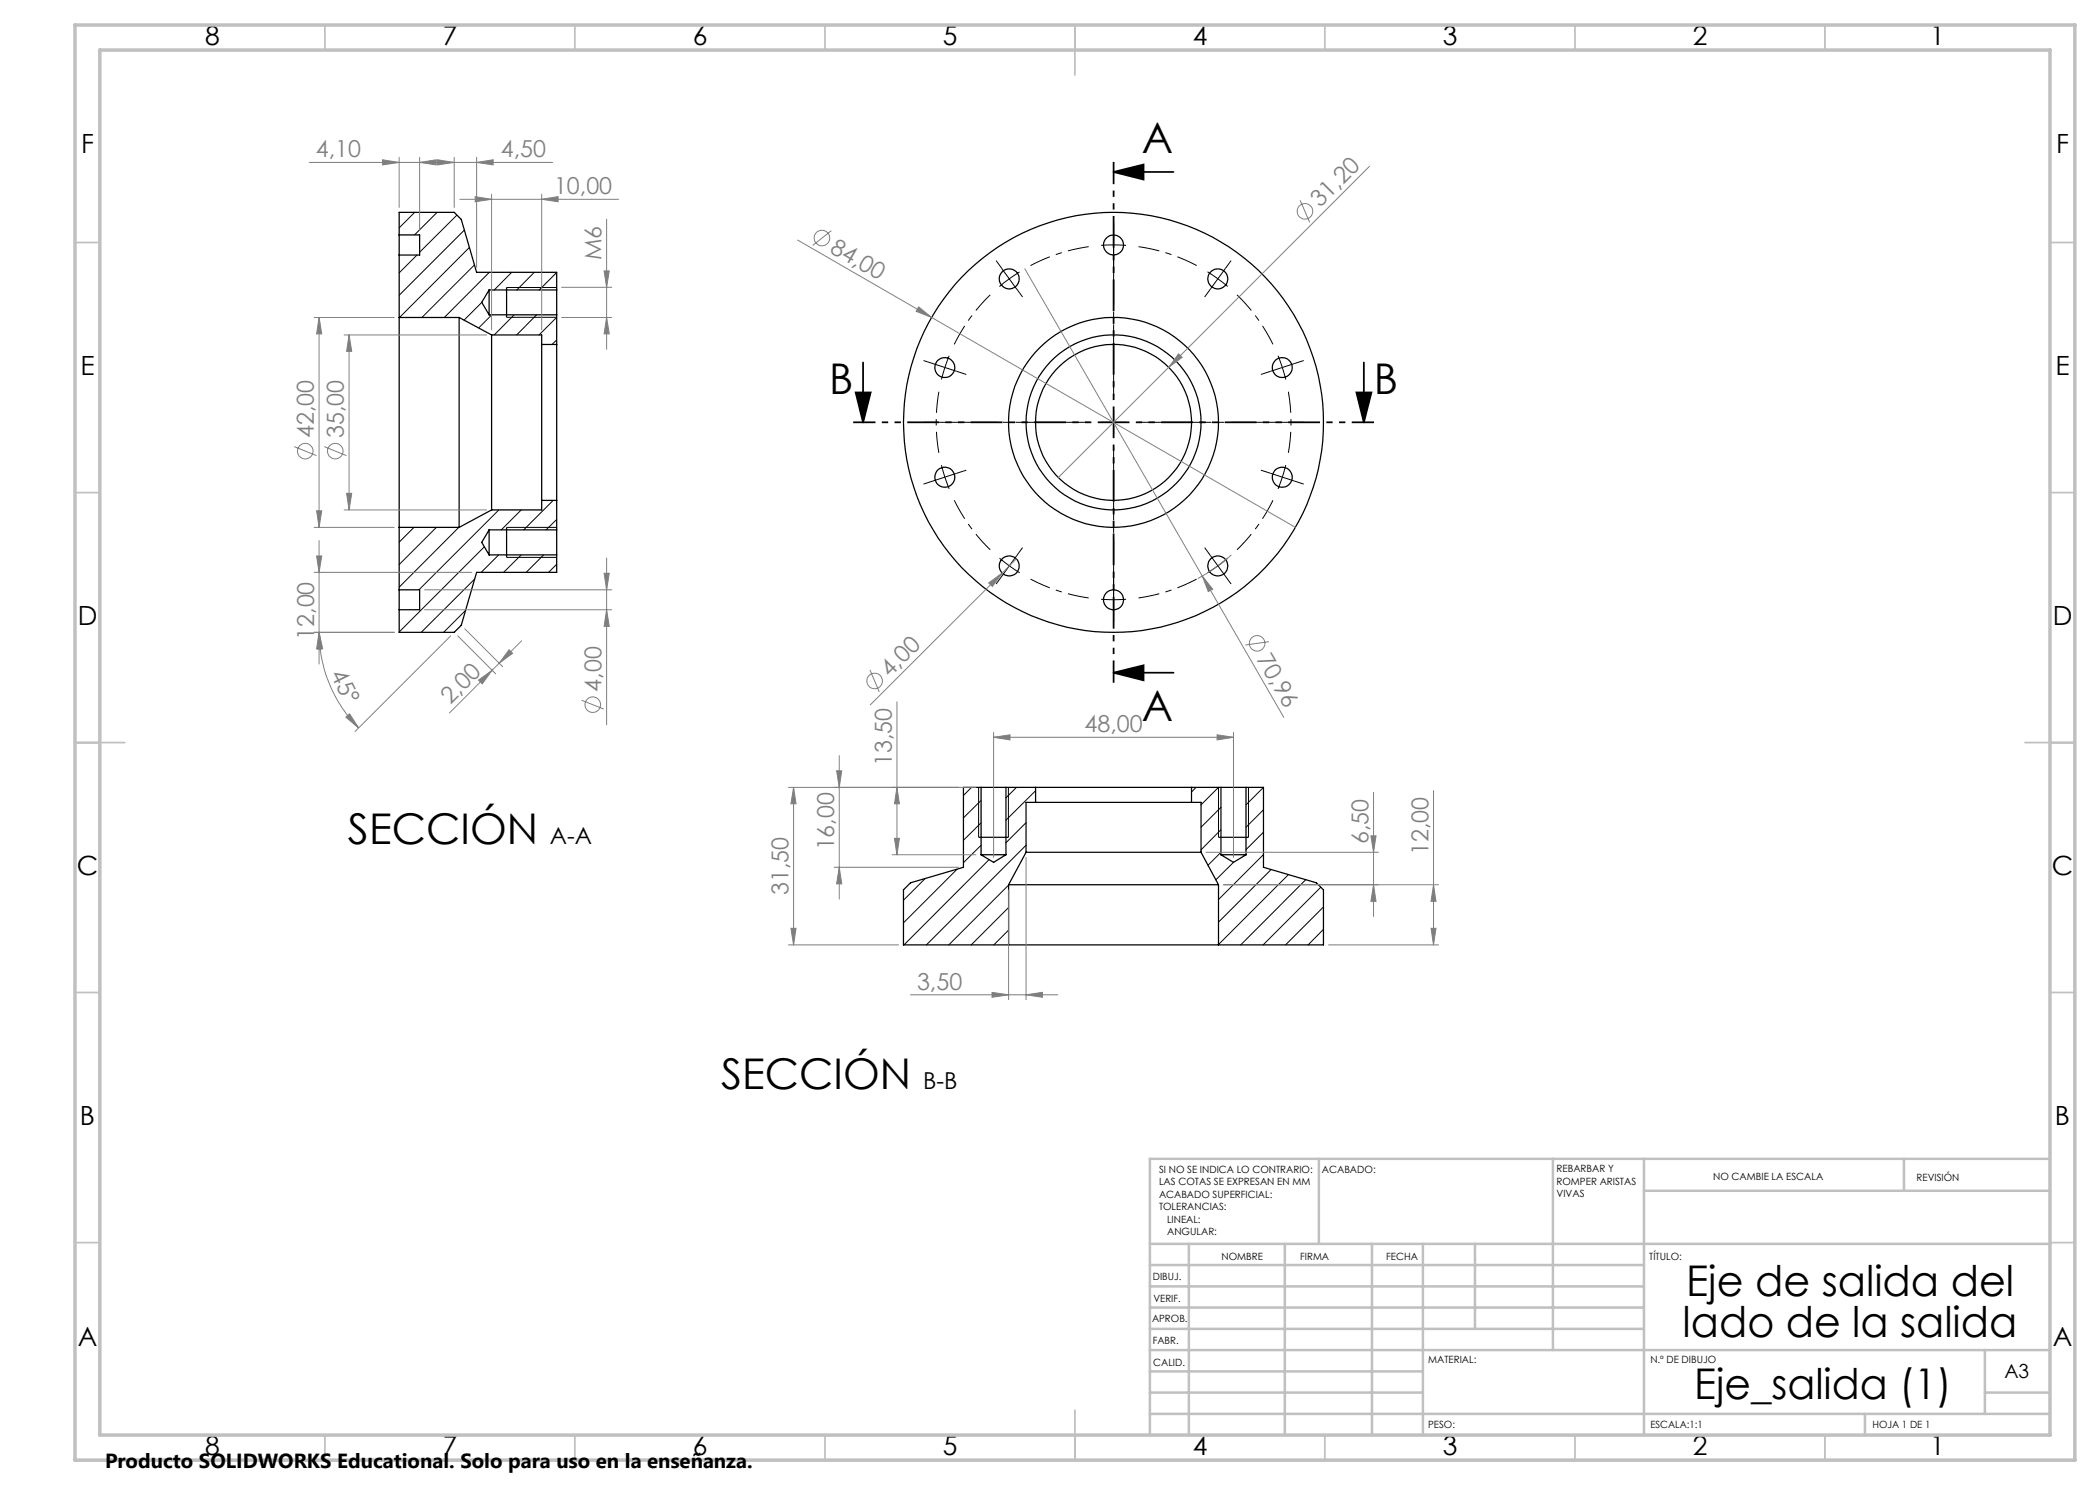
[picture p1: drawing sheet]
<svg xmlns="http://www.w3.org/2000/svg" width="420mm" height="297mm" viewBox="0 0 420 297" stroke-linecap="round" stroke-linejoin="round" font-family="sans-serif">
<g fill="none" stroke="#000" stroke-width=".25">
<path d="M79.8 47v4M79.8 47v-4.5h11l1.5 1.4 3 10.6h16v3.5M79.8 51v12.5M79.8 47h4.1v4h-4.1M97.8 58v5M97.8 58h13.5M97.8 58l-1.5 2.5 1.5 2.5M101.3 57.5v6M111.3 58v5M79.8 63.5v42M79.8 63.5h12M91.8 63.5v42"/>
<path d="M91.8 63.5l6.5 3.5M97.8 63h13.5M98.3 67v35M98.3 67h10v1.9M108.3 68.9v31.2M108.3 68.9h3M111.3 68.9v31.2M111.3 63v5.9M79.8 118v4M79.8 105.5v12.5M79.8 118h4.1v4h-4.1M79.8 105.5h12"/>
<path d="M97.8 106v5M97.8 106h13.5M97.8 106l-1.5 2.5 1.5 2.5M97.8 111h13.5M98.3 102l-6.5 3.5M101.3 105.5v6M108.3 100.1v1.9h-10M108.3 100.1h3M111.3 106v5M111.3 111v3.5h-16l-3 10.6-1.5 1.4h-11v-4.5M111.3 100.1v5.9M196.2 157.5h5"/>
<path d="M196.2 157.5h-3.5v16l-10.6 3.1-1.4 1.4v11h21M196.2 157.5v13.5M201.2 157.5h5.9M201.2 157.5v13.5M207.1 157.5h31.2M207.1 157.5v3M238.3 157.5v3M238.3 157.5h5.9M244.2 157.5h5M244.2 157.5v13.5M249.2 157.5v13.5M249.2 157.5h3.5v16l10.6 3.1 1.4 1.4v11h-21"/>
<path d="M195.7 167.5h6M196.2 171h5M196.2 171l2.5 1.5 2.5-1.5M201.7 176.9h42M201.7 176.9v12.1M205.2 170.5h35M205.2 170.5l-3.5 6.4M207.1 160.5h31.2M207.1 160.5h-1.9v10M238.3 160.5h1.9v10M240.2 170.5l3.5 6.4M243.7 167.5h6"/>
<path d="M243.7 176.9v12.1M244.2 171h5M244.2 171l2.5 1.5 2.5-1.5M201.7 189h42"/>
<circle cx="201.9" cy="55.8" r="2.01"/>
<circle cx="222.7" cy="49" r="2"/>
<circle cx="243.6" cy="55.8" r="2"/>
<circle cx="189" cy="73.5" r="2"/>
<circle cx="256.4" cy="73.5" r="2"/>
<circle cx="189" cy="95.5" r="2"/>
<circle cx="222.7" cy="84.5" r="42"/>
<circle cx="222.7" cy="84.5" r="21"/>
<circle cx="222.7" cy="84.5" r="15.6"/>
<circle cx="222.7" cy="84.5" r="17.5"/>
<circle cx="256.4" cy="95.4" r="2.01"/>
<circle cx="201.8" cy="113.2" r="2"/>
<circle cx="222.7" cy="120" r="2.01"/>
<circle cx="243.6" cy="113.2" r="2.01"/>
</g>
<g fill="none" stroke="#000" stroke-width=".2">
<path d="M82.9 42.5l-3.1 3.1M83.4 51l-3.6 3.6M87.4 42.5l-4.5 4.5M91.4 43l-7.5 7.4M92.9 46l-13.1 13.1M93.9 49.5l-14 14M94.9 53l-10.5 10.5M97.9 54.5l-9 9M101.3 57.5h10M102.3 54.5l-3.5 3.5M106.9 54.5l-3.5 3.5M111.3 54.5l-3.5 3.5"/>
<path d="M200.4 53.8l1.5 2M201.9 55.8l-2 1.5M201.9 55.8l1.4 2M203.9 54.4l-2 1.4M96.3 60.5l-3.5 3.5M98.4 63l-2.7 2.6M101.3 63.5h10l-3.5 3.5M102.8 63l-4 4M107.3 63l-4 4M111.3 68l-.9 .9M82.8 105.5l-3 2.9M87.3 105.5l-7.5 7.4"/>
<path d="M91.8 105.5l-12 11.9M95 115.8l-10.8 10.7M96.9 109.4l-17.1 17M99.7 111l-3.5 3.5M99.8 102l-16 16M101.3 111.5h10M101.3 105.5h10M104.2 102l-3.9 4M104.2 111l-3.5 3.5M108.7 111l-3.5 3.5M110.6 100.1l-5.9 5.9M111.3 103.9l-2.1 2.1"/>
<path d="M111.3 112.9l-1.6 1.6M93.1 122.1l-4.4 4.4M194.3 157.5l-1.6 1.6M195.7 157.5v10M201.7 157.5v10M203.3 157.5l-2.1 2.1M207.1 158.1l-5.9 5.9M239.2 157.5l-.9 .9M249.7 157.5v10M252.7 157.5l-3.5 3.5M185.1 175.7l-4.4 4.4M191.4 173.8l-10.7 10.8"/>
<path d="M196.2 160.1l-3.5 3.5M196.2 164.6l-3.5 3.5M196.2 169l-3.5 3.5M197.8 171.9l-17 17.1M201.7 177l-11.9 12M205.2 164.5l-4 4.1M205.2 169l-19.9 20M240.2 161l3.5-3.5v10M244.2 161.5l-4 3.9M244.2 165.9l-4 4.1M244.2 170.5l-2.6 2.6M246.7 172.5l-3.5 3.5"/>
<path d="M252.7 162l-3.5 3.4M252.7 166.4l-3.5 3.5M252.7 170.9l-9 9M254.2 173.9l-10.5 10.5M257.7 174.9l-14 14M261.2 175.9l-13.1 13.1M264.2 177.4l-11.6 11.6M201.7 181.5l-7.5 7.5M201.7 186l-2.9 3M264.7 181.4l-7.6 7.6M264.7 185.9l-3.1 3.1"/>
</g>
<g fill="none" stroke="#808080" stroke-width=".2">
<path d="M76.5 32l3.3 .5-3.3 .5zM79.8 31.5v10M83.9 32.5l3.3-.5v1zM83.9 31.5v14.5M87.5 32l3.3 .5-3.3 .5zM90.8 31.5v10M92 39.9h31.7M95 39.3l3.3 .6-3.3 .5zM95.3 32.5l3.3-.5v1zM95.3 31.5v22M98.3 38.8v27.2M108.3 39.9l3.3-.6v1.1z"/>
<path d="M108.3 38.8v27.2M110.5 32.5h-48.7M273.9 33.3l-62.2 62.2M112.3 57.5h10M120.8 54.2h1l-.5 3.3zM121.3 43.8v26M159.5 48l26.8 15.5M166.3 46.1l-3.8 3M205 53.8l51.8 89.7M260 40.1l1.9 4.4M62.8 63.5h16M63.8 63.5v42"/>
<path d="M63.8 63.5l.5 3.3h-1zM68.8 67h28.5M69.8 67l.5 3.3h-1zM69.8 67v35M112.3 63.5h10M121.3 63.5l.5 3.3h-1zM183.7 61.4l2.6 2.1-3.1-1.2zM186.3 63.5l72.8 42M235.7 70.8l.7 .7-2.6 1.9zM58.8 89.3l4.5 1.8M64.8 89.3l4.5 1.8M69.3 98.7h1l-.5 3.3z"/>
<path d="M62.8 105.5h16M62.8 114.5h31.5M63.3 102.2h1l-.5 3.3zM63.3 111.2h1l-.5 3.3zM63.8 108.1v24.7M68.8 102h28.5M84.9 118h37.4M120.8 114.6h1l-.5 3.4zM121.3 111.6v33.4M197.7 116.6l2.7-2-1.9 2.7zM200.4 114.6l-26.3 26.4M203.3 111.8l-2.9 2.8"/>
<path d="M240.5 115.2l2 2.6-.8 .5zM246.3 111a33.7 33.7 0 0 1-6.7 4.7M62.8 126.5h16M63.8 126.5l.7 3.2-1 .1zM63.8 126.5a27.4 27.4 0 0 0 7.9 19.1M63.8 126.5l.5 3.3h-1zM84.9 122h37.4M90.1 127.2l-19.1 19.1M91.5 127.2l7.6 7.6M93 125.8l7.5 7.5M95.7 136l2.7-1.9-2 2.7zM101.8 130l.7 .7-2.7 1.9z"/>
<path d="M104.3 128.2l-14.4 14.4M121.3 122l.5 3.3h-1zM174 134l1.9 4.4M253.8 128.3l-4.7 .7M69.2 143.4l.7-.6 1.8 2.8zM116.3 140l4.5 1.8M157.7 157.5h37.5M158.7 157.5l.5 3.3h-1zM158.7 157.5v31.5M167.3 154.2h1l-.4 3.3zM167.9 151.1v28.7M179.4 140.4v30.6"/>
<path d="M179.4 157.5l.5 3.3h-1zM198.7 147.5l3.3-.5v1zM198.7 146.5v25M198.7 147.5h48M243.4 147l3.3 .5-3.3 .5zM246.7 146.5v25M274.7 158.5v24.8M286.7 158.1v30.9M166.8 173.5h24.9M167.9 173.5l.4 3.3h-1zM178.4 171h16.8M178.9 167.7h1l-.5 3.3z"/>
<path d="M201.7 178v22M205.2 171.5v28.5M241.2 170.5h34.5M244.7 176.9h43M274.2 167.2h1l-.5 3.3zM274.7 176.9l.5 3.4h-1zM286.7 176.9l.5 3.4h-1zM157.7 189h22M158.2 185.7h1l-.5 3.3zM182.1 199h29.5M198.4 198.5l3.3 .5-3.3 .5zM205.2 199l3.3-.5v1z"/>
<path d="M265.7 189h22M286.2 185.7h1l-.5 3.3z"/>
<circle cx="164.4" cy="47.6" r="1.56"/>
<circle cx="261" cy="42.3" r="1.56"/>
<circle cx="61.1" cy="90.2" r="1.55"/>
<circle cx="67.1" cy="90.2" r="1.55"/>
<circle cx="174.9" cy="136.2" r="1.56"/>
<circle cx="251.4" cy="128.7" r="1.56"/>
<circle cx="118.5" cy="140.9" r="1.56"/>
</g>
<g fill="none" stroke="#000" stroke-width=".2" stroke-dasharray="15.2 1.3 1.3 1.3" stroke-linecap="butt">
<path d="M200.4 53.7l-1.2-1.6M203.3 57.8l1.2 1.6M222.7 49l-2.5 .1M222.7 49l2.5 .1M222.7 49v-2.5M222.7 49v2.5M222.7 46.5v-2M222.7 51.5v2M242.1 57.8l-1.2 1.6M243.6 55.8l-2.1-1.4M243.6 55.8l1.9 1.5M243.6 55.8l1.4-2.1"/>
<path d="M243.6 55.8l-1.5 2M245 53.7l1.2-1.6M186.6 72.7l-1.9-.6M189 73.5l-.7 2.4M189 73.5l.8-2.4M189 73.5l-2.4-.8M189 73.5l2.4 .8M191.4 74.3l1.9 .6M254.1 74.3l-1.9 .6M256.5 73.5l-.9-2.4M256.5 73.5l.7 2.4M256.5 73.5l2.3-.8"/>
<path d="M256.5 73.5l-2.4 .8M258.8 72.7l1.9-.6M186.6 96.2l-1.9 .6M189 95.4l.8 2.4M189 95.4l-.7-2.4M189 95.4l-2.4 .8M189 95.4l2.4-.7M191.4 94.7l1.9-.7M222.7 84.5v-2.5M222.7 84.5h-2.5M222.7 84.5v2.5M222.7 84.5h2.5"/>
<path d="M254.1 94.7l-1.9-.7M256.5 95.4l.7-2.4M256.5 95.4l-.9 2.4M256.5 95.4l2.3 .8M256.5 95.4l-2.4-.7M258.8 96.2l1.9 .6M200.4 115.2l-1.2 1.6M201.9 113.2l2 1.4M201.9 113.2l-2-1.6M201.9 113.2l-1.5 2M201.9 113.2l1.4-2.1M203.3 111.1l1.2-1.6"/>
<path d="M222.7 119.9h2.5M222.7 119.9h-2.5M222.7 119.9v2.5M222.7 119.9v-2.5M222.7 117.4v-2M242.1 111.1l-1.2-1.6M243.6 113.2l1.9-1.6M243.6 113.2l-2.1 1.4M243.6 113.2l1.4 2M243.6 113.2l-1.5-2.1M245 115.2l1.2 1.6M222.7 122.4v2"/>
</g>
<path d="M198 59a35.5 35.5 0 0 0-7.1 9.9M217.7 49.3a35.5 35.5 0 0 0-11.6 3.8M239.3 53.1a35.5 35.5 0 0 0-11.6-3.8M187.8 78.3a35.5 35.5 0 0 0 0 12.3M254.6 68.9a35.5 35.5 0 0 0-7.2-9.9M257.7 90.6a35.5 35.5 0 0 0 0-12.3M190.9 100.1a35.5 35.5 0 0 0 7.1 9.9M206.1 115.8a35.5 35.5 0 0 0 11.6 3.8M227.7 119.6a35.5 35.5 0 0 0 11.6-3.8M247.4 110a35.5 35.5 0 0 0 7.2-9.9" fill="none" stroke="#000" stroke-width=".2" stroke-dasharray="15.2 1.3 1.3 1.3" stroke-dashoffset="11" stroke-linecap="butt"/>
<path d="M222.7 34.4l6-1.5v3zM222.7 34.4h12M171.1 78.5h3l-1.5 6zM172.6 72.5v12M271.3 78.5h3l-1.5 6zM272.8 72.5v12M222.7 134.5l6-1.4v3zM222.7 134.5h12" fill="none" stroke="#000" stroke-width=".35"/>
<path d="M222.7 79.5v-33M217.7 84.5h-33M222.7 89.5v32.9M227.7 84.5h33" fill="none" stroke="#000" stroke-width=".2" stroke-dasharray="15.2 1.3 1.3 1.3" stroke-dashoffset=".7" stroke-linecap="butt"/>
<path d="M222.7 32.4v104.1M274.8 84.5h-104.2" fill="none" stroke="#000" stroke-width=".35" stroke-dasharray="6.3 1.3 1.3 1.3 1.3 1.3" stroke-dashoffset="1.9" stroke-linecap="butt"/>
<g fill="none" stroke="#c0c0c0" stroke-width=".35">
<path d="M65 5v5M115 5v5M165 5v5M215 5v10M265 5v5M315 5v5M365 5v5M15 48.5h5M410 48.5h5M15 98.5h5M410 98.5h5M15 148.5h10"/>
<path d="M405 148.5h10M15 198.5h5M410 198.5h5M15 248.5h5M410 248.5h5M65 287v5M115 287v5M165 287v5M215 282v10M265 287v5M315 287v5M365 287v5"/>
</g>
<g fill="none" stroke="#c0c0c0" stroke-width=".5">
<path d="M263.8 231.8v17M310.6 231.8v38.2M328.8 231.8v55.2M328.8 238.2h81.2M380.8 231.8v6.4M410 231.8h-180v55.2M230 248.8h180M230 257.3h98.8M230 253h98.8M237.8 248.8v38.2M257 248.8v38.2M274.4 248.8v38.2"/>
<path d="M284.6 248.8v38.2M295 248.8v17M230 265.8h98.8M230 261.5h98.8M230 278.5h54.6M230 274.3h54.6M230 270h180M397 278.5h13M397 270v12.8M230 282.8h180M373 282.8v4.2"/>
</g>
<path d="M15 5h400v287h-400zM20 10h390v277h-390z" fill="none" stroke="#c0c0c0" stroke-width=".7"/>
<g fill="#000">
<path d="M222.7 34.4l6-1.5v3zM222.7 134.5l6-1.4v3z"/>
<path d="M271.3 78.5h3l-1.5 6zM171.1 78.5h3l-1.5 6z"/>
</g>
<g fill="#808080">
<path d="M183.7 61.4l2.6 2.1-3.1-1.2z"/>
<path d="M235.7 70.8l.7 .7-2.6 1.9z"/>
<path d="M197.7 116.6l2.7-2-1.9 2.7z"/>
<path d="M240.5 115.2l2 2.6-.8 .5z"/>
<path d="M108.3 39.9l3.3-.6v1.1zM95 39.3l3.3 .6-3.3 .5z"/>
<path d="M95.3 32.5l3.3-.5v1zM87.5 32l3.3 .5-3.3 .5z"/>
<path d="M76.5 32l3.3 .5-3.3 .5zM83.9 32.5l3.3-.5v1z"/>
<path d="M101.8 130l.7 .7-2.7 1.9zM95.7 136l2.7-1.9-2 2.7z"/>
<path d="M121.3 122l.5 3.3h-1zM120.8 114.6h1l-.5 3.4z"/>
<path d="M120.8 54.2h1l-.5 3.3zM121.3 63.5l.5 3.3h-1zM69.8 67l.5 3.3h-1zM69.3 98.7h1l-.5 3.3zM63.8 63.5l.5 3.3h-1zM63.3 102.2h1l-.5 3.3zM63.3 111.2h1l-.5 3.3zM63.8 126.5l.5 3.3h-1z"/>
<path d="M63.8 126.5l.7 3.2-1 .1zM69.2 143.4l.7-.6 1.8 2.8z"/>
<path d="M205.2 199l3.3-.5v1zM198.4 198.5l3.3 .5-3.3 .5z"/>
<path d="M198.7 147.5l3.3-.5v1zM243.4 147l3.3 .5-3.3 .5z"/>
<path d="M178.9 167.7h1l-.5 3.3zM179.4 157.5l.5 3.3h-1z"/>
<path d="M286.2 185.7h1l-.5 3.3zM286.7 176.9l.5 3.4h-1z"/>
<path d="M158.2 185.7h1l-.5 3.3zM158.7 157.5l.5 3.3h-1z"/>
<path d="M274.2 167.2h1l-.5 3.3zM274.7 176.9l.5 3.4h-1zM167.3 154.2h1l-.4 3.3zM167.9 173.5l.4 3.3h-1z"/>
</g>
<g font-size="8.5">
<text x="228.4" y="30.6">A</text>
<text x="165.8" y="78.7">B</text>
<text x="274.7" y="78.7">B</text>
<text x="228.4" y="144.1">A</text>
<text x="69.6" y="168.8">SECCIÓN</text>
<text x="144.2" y="217.9">SECCIÓN</text>
<text x="337.2" y="259.3">Eje de salida del</text>
<text x="336.5" y="267.4">lado de la salida</text>
<text x="338.8" y="279.7">Eje_salida (1)</text>
</g>
<g font-size="5.3">
<text x="41" y="8.9">8</text>
<text x="88.5" y="8.9">7</text>
<text x="138.5" y="8.9">6</text>
<text x="188.5" y="8.9">5</text>
<text x="238.5" y="8.9">4</text>
<text x="288.5" y="8.9">3</text>
<text x="338.5" y="8.9">2</text>
<text x="386" y="8.9">1</text>
<text x="16.2" y="30.7">F</text>
<text x="411.2" y="30.7">F</text>
<text x="16.1" y="74.9">E</text>
<text x="411.1" y="74.9">E</text>
<text x="15.5" y="124.9">D</text>
<text x="410.5" y="124.9">D</text>
<text x="15.4" y="174.9">C</text>
<text x="410.4" y="174.9">C</text>
<text x="16" y="224.9">B</text>
<text x="411" y="224.9">B</text>
<text x="15.5" y="269.2">A</text>
<text x="410.5" y="269.2">A</text>
<text x="41" y="290.9">8</text>
<text x="88.5" y="290.9">7</text>
<text x="138.5" y="290.9">6</text>
<text x="188.5" y="290.9">5</text>
<text x="238.5" y="290.9">4</text>
<text x="288.5" y="290.9">3</text>
<text x="338.5" y="290.9">2</text>
<text x="386" y="290.9">1</text>
</g>
<g font-size="4.7" fill="#808080">
<text x="63.2" y="31.4">4,10</text>
<text x="100.2" y="31.4">4,50</text>
<text x="110.8" y="38.8">10,00</text>
<text x="264" y="41.6" transform="rotate(-45 264 41.6)">31,20</text>
<text x="120.3" y="52" transform="rotate(-90 120.3 52)">M6</text>
<text x="165.8" y="50.4" transform="rotate(30 165.8 50.4)">84,00</text>
<text x="62.8" y="87.6" transform="rotate(-90 62.8 87.6)">42,00</text>
<text x="68.8" y="87.6" transform="rotate(-90 68.8 87.6)">35,00</text>
<text x="62.8" y="128" transform="rotate(-90 62.8 128)">12,00</text>
<text x="251.2" y="131.7" transform="rotate(60 251.2 131.7)">70,96</text>
<text x="66" y="134.9" transform="rotate(64 66 134.9)">45°</text>
<text x="178" y="135.6" transform="rotate(-45 178 135.6)">4,00</text>
<text x="90.1" y="140.9" transform="rotate(-45 90.1 140.9)">2,00</text>
<text x="120.3" y="138.3" transform="rotate(-90 120.3 138.3)">4,00</text>
<text x="216.9" y="146.4">48,00</text>
<text x="178.4" y="153.3" transform="rotate(-90 178.4 153.3)">13,50</text>
<text x="166.9" y="170.1" transform="rotate(-90 166.9 170.1)">16,00</text>
<text x="273.7" y="168.8" transform="rotate(-90 273.7 168.8)">6,50</text>
<text x="285.7" y="171" transform="rotate(-90 285.7 171)">12,00</text>
<text x="157.7" y="179" transform="rotate(-90 157.7 179)">31,50</text>
<text x="183.4" y="197.9">3,50</text>
</g>
<g font-size="4.7">
<text x="110" y="168.8">A-A</text>
<text x="184.6" y="217.9">B-B</text>
</g>
<text font-size="4.1" x="21" y="293.7">Producto SOLIDWORKS Educational. Solo para uso en la enseñanza.</text>
<text font-size="3.9" x="400.9" y="275.5">A3</text>
<g font-size="2">
<text x="231.8" y="234.6">SI NO SE INDICA LO CONTRARIO:</text>
<text x="231.8" y="237.1">LAS COTAS SE EXPRESAN EN MM</text>
<text x="231.8" y="239.6">ACABADO SUPERFICIAL:</text>
<text x="264.4" y="234.6">ACABADO:</text>
<text x="311.3" y="234.5">REBARBAR Y</text>
<text x="311.3" y="237">ROMPER ARISTAS</text>
<text x="311.3" y="239.5">VIVAS</text>
<text x="342.6" y="236">NO CAMBIE LA ESCALA</text>
<text x="383.3" y="236.2">REVISIÓN</text>
<text x="231.8" y="242.1">TOLERANCIAS:</text>
<text x="233.4" y="244.6">LINEAL:</text>
<text x="233.4" y="247.1">ANGULAR:</text>
<text x="244.3" y="252">NOMBRE</text>
<text x="260" y="251.9">FIRMA</text>
<text x="277.2" y="251.9">FECHA</text>
<text x="329.9" y="251.9">TÍTULO:</text>
<text x="230.6" y="256.1">DIBUJ.</text>
<text x="230.7" y="260.3">VERIF.</text>
<text x="230.4" y="264.4">APROB.</text>
<text x="230.5" y="268.8">FABR.</text>
<text x="230.7" y="273.1">CALID.</text>
<text x="285.6" y="272.5">MATERIAL:</text>
<text x="330.1" y="272.5">N.º DE DIBUJO</text>
<text x="285.6" y="285.5">PESO:</text>
<text x="330.1" y="285.6">ESCALA:1:1</text>
<text x="374.5" y="285.6">HOJA 1 DE 1</text>
</g>
</svg>
